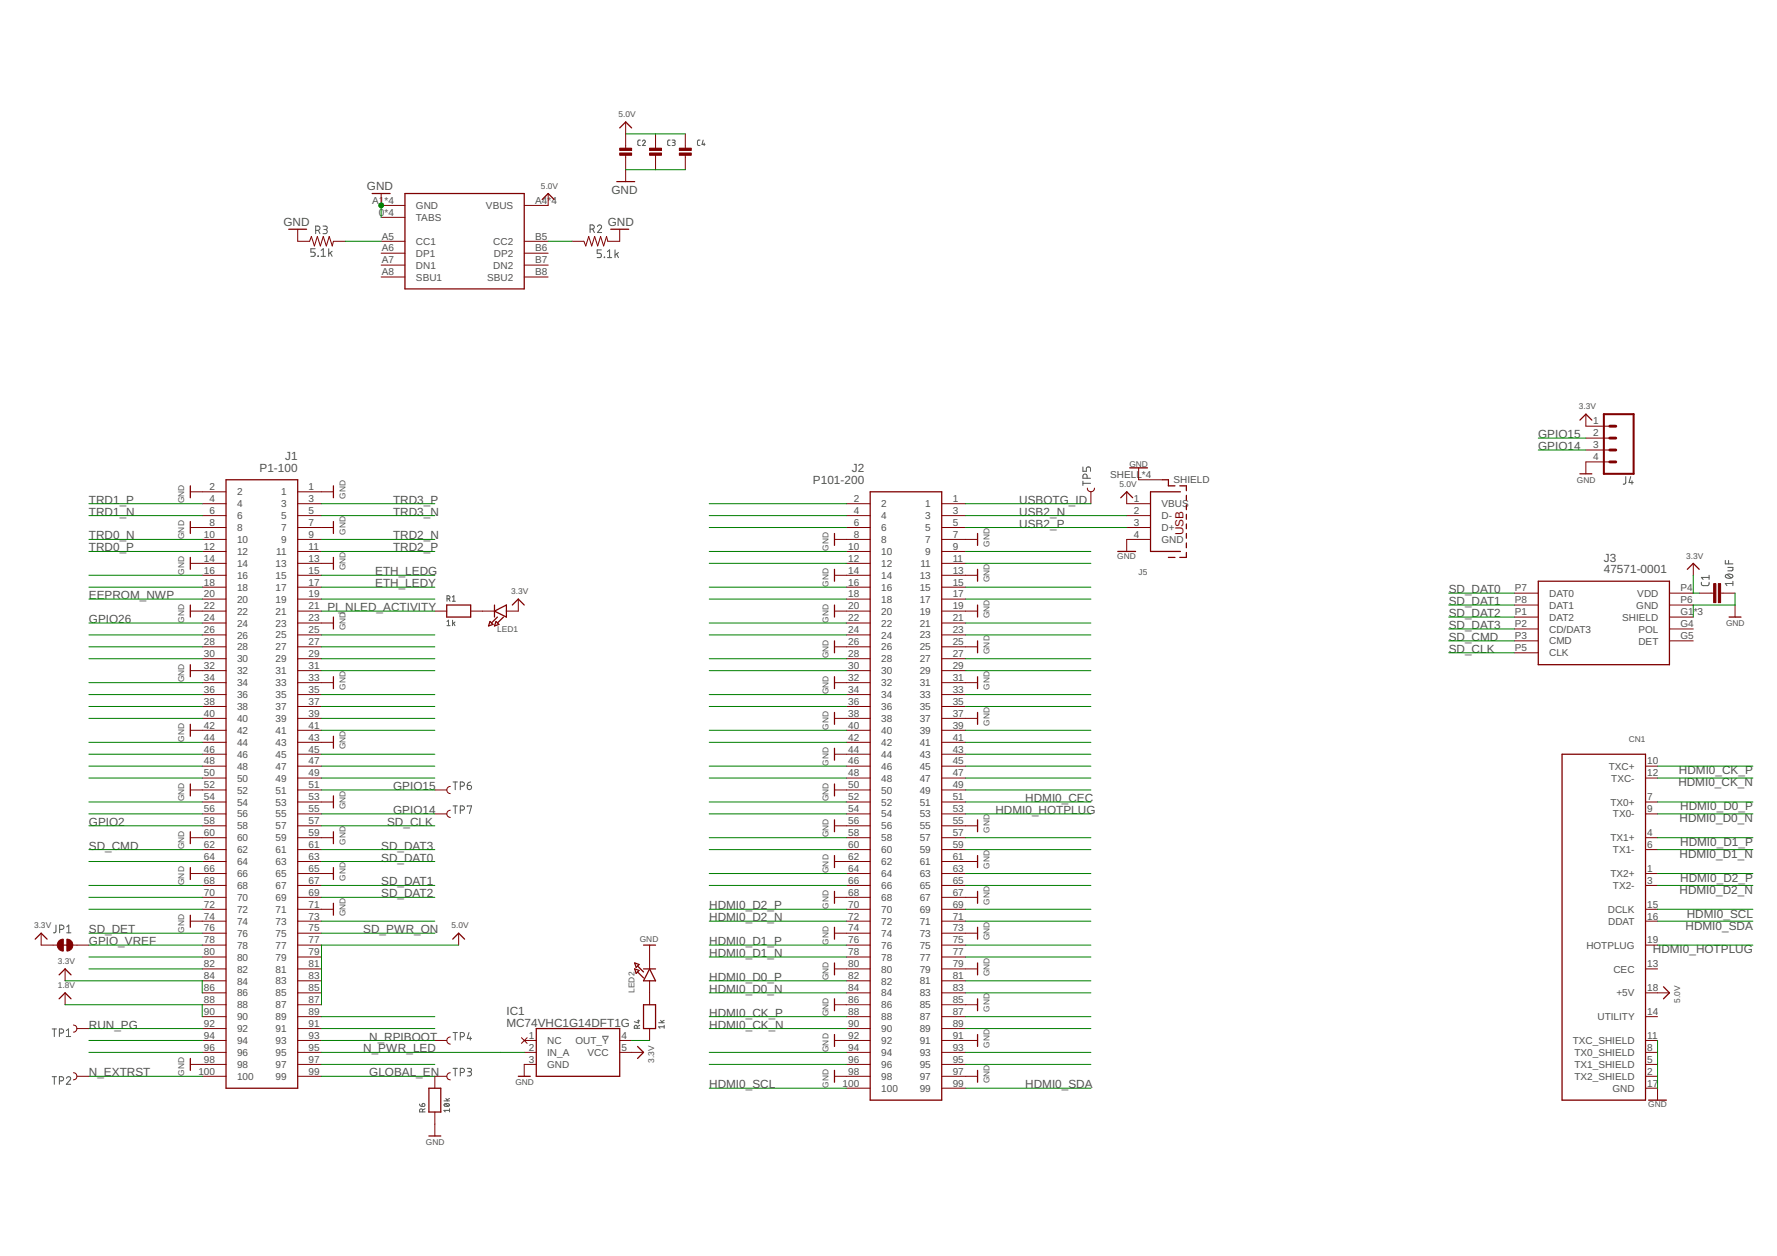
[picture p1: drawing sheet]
<svg xmlns="http://www.w3.org/2000/svg" width="297mm" height="210mm" viewBox="0 0 297 210" stroke-linecap="round" stroke-linejoin="round" font-family="sans-serif">
<g fill="none" stroke="#505050" stroke-width=".17">
<path d="M52.8 38.5h.3a.36 .36 0 0 0 .4-.4 .36 .36 0 0 0-.4-.3h-.3v1.3M53.2 38.5l.3 .6M54 37.8h.5l.2 .2-.2 .3-.4 .1M54.4 38.4a.35 .35 0 0 1 .3 .3 .35 .35 0 0 1-.3 .4h-.4M98.6 38.3h.4a.35 .35 0 0 0 .4-.4 .35 .35 0 0 0-.4-.3h-.4v1.3M99.1 38.3l.3 .6M99.9 37.9a.34 .34 0 0 1 .4-.3 .34 .34 0 0 1 .2 .5l-.6 .8h.7M107 23.4h-.3l-.1 .2 .1 .6 .3 .1M107.4 23.6a.25 .25 0 0 1 .3-.2 .25 .25 0 0 1 .1 .4l-.4 .5h.5M112 23.4h-.3l-.1 .2v.6l.4 .1M112.4 23.4l.4 .1v.3h-.3M112.6 23.8l.2 .1v.3l-.4 .1"/>
<path d="M117 23.4h-.3l-.1 .2v.6l.4 .1M117.5 23.4l-.2 .7h.6M117.7 23.9v.4M52.7 41.6h-.7v.5h.4a.35 .35 0 0 1 .3 .4 .35 .35 0 0 1-.3 .3h-.4M53.1 42.8h.1zM53.7 42.8h.7M53.7 41.8l.3-.2v1.2M54.9 41.6v1.2M55.2 42.2l.3 .6M55.5 42l-.6 .4M100.5 41.8h-.7v.5h.4a.37 .37 0 0 1 .3 .4 .37 .37 0 0 1-.3 .4h-.4M101 43l.1 .1z"/>
<path d="M101.5 43.1h.8M101.5 42.1l.4-.3v1.3M102.8 41.8v1.3M103.1 42.4l.3 .7M103.4 42.2l-.6 .4M181 78v.8h.6v-.5a.35 .35 0 0 1 .3-.3 .35 .35 0 0 1 .4 .3v.5M181.7 79.9v-.3a.35 .35 0 0 0-.3-.4 .35 .35 0 0 0-.4 .4v.3h1.3M271.8 79.7l-.1 1.1-.4 .1M272.6 79.7l-.3 .9h.7M75.6 99.8l.3-.2v.9M181 80.8h1.3M181 80.4v.7"/>
<path d="M272.8 80.3v.6M284.4 97.3v.4l.3 .2h.8l.1-.2 .1-.4M285.7 96.1v.7M285.7 96.5h-1.3l.3 .3M288.4 93.7v.5h1.3M288.5 96.1a.81 .81 0 0 1 1.2 .2 .74 .74 0 0 1-1.3 0zM288.7 96l.7 .6M288.8 94.8h.9l-.1 .6h-.8M288.9 93.7v.5M289.7 97.5h-1.3l.3 .4M289.7 97.2v.7M74.7 100.1h.4l.1-.2v-.2l-.5-.1v.9"/>
<path d="M74.7 103.9l.3-.2v.9M74.7 104.6h.5M75 100.1l.2 .4M75.6 100.5h.5M75.6 103.7v.9M75.8 104.1l.3 .5M76.1 103.9l-.5 .4M75.7 130.7h.8M75.7 134.7h.8M76.1 130.7v1.3M76.1 134.7v1.3M76.9 131.4h.4a.36 .36 0 0 0 .3-.4 .36 .36 0 0 0-.3-.3h-.4v1.3"/>
<path d="M76.9 135.4h.4a.35 .35 0 0 0 .3-.4 .35 .35 0 0 0-.3-.3h-.4v1.3M78.1 131.3h.4a.35 .35 0 0 1 .3 .3 .35 .35 0 0 1-.4 .4 .35 .35 0 0 1-.3-.4zM78.1 134.8v-.1h.7l-.3 1.3M78.7 130.7l-.5 .2-.1 .4M9.4 154.6l-.1 1.1-.4 .2M10 155.3h.3a.36 .36 0 0 0 .4-.3 .36 .36 0 0 0-.4-.4h-.3v1.3M11.2 155.9h.7M11.2 154.9l.3-.3v1.3M8.7 172h.7M8.7 179.9h.7M9.1 172v1.2M9.1 179.9v1.3"/>
<path d="M9.9 172.7h.4a.35 .35 0 0 0 .3-.4 .35 .35 0 0 0-.3-.3h-.4v1.2M11.1 172.2l.4-.2v1.2M11.1 173.2h.7M75.7 178.5h.8M75.7 172.6h.8M76.1 172.6v1.2M76.1 178.5v1.3M76.9 179.2h.4a.35 .35 0 0 0 .3-.3 .35 .35 0 0 0-.3-.4h-.4v1.3M76.9 173.3h.4a.36 .36 0 0 0 .3-.4 .36 .36 0 0 0-.3-.3h-.4v1.2M78.1 178.5l.6 .1 .1 .2v.2l-.5 .1M78.4 172.6l-.3 .9h.7M78.5 179.1a.35 .35 0 0 1 .3 .4 .35 .35 0 0 1-.3 .3h-.4"/>
<path d="M78.6 173.3v.5M100.6 173.2h1.1M106.5 171.9l-.1-.5-.2-.1-.2 .2v.4h.9M106.5 170.6h.4M106.7 170.5v.5l-.7-.2M106.9 171.3l-.4 .3M110.1 170.9h.9M110.4 170.5l.3 .4M111 171.6h-.9l.2 .3M111 171.3v.6M111 170.5l-.4 .3M9.9 180.6h.4a.35 .35 0 0 0 .3-.3 .35 .35 0 0 0-.3-.4h-.4v1.3"/>
<path d="M11.1 180.2a.35 .35 0 0 1 .5-.3 .35 .35 0 0 1 .1 .6l-.6 .7h.7M70.1 184.5a.4 .4 0 0 0 .4 .4M70.6 184.5a.26 .26 0 0 1 .4 0 .26 .26 0 0 1-.2 .4h-.3zM70.6 185.8l-.1-.4h-.3l-.1 .4h1M71.1 185.3l-.5 .2M74.2 184h.9M74.3 184.6a.48 .48 0 0 1 .4-.2 .48 .48 0 0 1 .4 .4 .48 .48 0 0 1-.5 .1 .48 .48 0 0 1-.3-.3zM74.4 184.5l.5 .4M74.5 183.6l.3 .4M75.1 185.6h-.9l.2 .2M75.1 185.3v.5M75.1 183.6l-.4 .2"/>
</g>
<g fill="none" stroke="#800000" stroke-width=".21">
<path d="M48.3 38.3h2.9M62.2 32.3h3M67.7 32.3h19.9v16h-19.9zM90.6 33.3l1-1 1 1M102.1 38.3h3M103.1 30.4h3M103.6 21.4l1-1 1 1M188.8 78.2h3M264.1 70.2l1-1 1 1M264.1 79.2h2M31.8 81.2v2M31.8 87.2v2"/>
<path d="M31.8 93.2v1.9M37.8 80.2h12v101.7h-12zM55.7 81.2v2M55.7 87.2v2M55.7 93.2v1.9M139.5 89.2v1.9M139.5 95.1v2M145.5 82.2h11.9v101.7h-11.9zM163.4 89.2v1.9M163.4 95.1v2M186.8 92.2h3M187.3 83.2l1-1 1 1"/>
<path d="M194.3 80.2h1v1h1.1M195.3 93.2h1.1M197.2 81.2h1.1v.8M197.3 82.2h-5v10h5M198.3 82.8v.8M198.3 84.4v.8M198.3 86v.8M198.3 87.6v.8M198.3 89.2v.8M198.3 90.7v.8M198.3 92.3v.9h-1.1M257.1 97.1h22v14h-22z"/>
<path d="M282 95.1l1-1 1 1M31.8 101.1v2M31.8 111.1v2M55.7 103.1v2M55.7 113.1v2M74.7 101.1h4v2h-4zM81.9 103.9l.5 .5-.7 .2zM82.7 102.1l1.9-1v2zM82.7 101.1v2M82.9 103.9l.5 .5-.7 .2zM83.1 103.1l-1 1M84.2 103.1l-1.1 1"/>
<path d="M85.6 101.1l1-1 1 1M139.5 101.1v2M139.5 107.1v2M139.5 113.1v2M139.5 119.1v2M163.4 101.1v2M163.4 107.1v2M163.4 113.1v2M163.4 119.1v2M289 103.1h2M31.8 121.1v1.9M31.8 131v2"/>
<path d="M31.8 139v2M55.7 123v2.1M55.7 133v2M55.7 139v2M139.5 125.1v1.9M139.5 131v2M139.5 137v2M163.4 137v2M261.1 126h14v57.9h-14zM5.9 157l1-1 1 1M10.3 157.9h1.4M31.8 145v2"/>
<path d="M31.8 153v2M55.7 145v2M55.7 151v2M75.7 157l1-1 1 1M107.6 157.9h2M139.5 143v2M139.5 149v2M139.5 155v2M163.4 143v2M163.4 149v2M163.4 155v2M9.9 162.9l1-1 1 1"/>
<path d="M9.9 166.9l1-1 1 1M31.8 176.9v2M86.6 179.9h2M89.6 171.9h14v8h-14zM106.1 161.9l.7 .3-.5 .5zM106.1 160.9l.7 .3-.5 .5zM106.6 161.4l1 1M106.6 162.4l1 1M106.6 174.9l1 1-1 1M107.6 167.9h2v4h-2zM107.6 161.9h2M108.6 161.9l1 2h-2z"/>
<path d="M139.5 160.9v2M139.5 166.9v2M139.5 172.9v2M139.5 178.9v2M163.4 160.9v2M163.4 166.9v2M163.4 172.9v2M163.4 178.9v2M278.1 164.9l1 1-1 1M71.7 181.9h2v3.9h-2zM71.7 189.8h2M275.6 183.9h3"/>
</g>
<g fill="none" stroke="#800000" stroke-width=".17">
<path d="M49.8 38.3v2h2l.2-.8 .6 1.6 .4-1.6 .6 1.6 .4-1.6 .5 1.6 .5-1.6 .5 1.6 .2-.8h2M63.7 32.3v2h4M63.7 36.3h4M91.6 32.3v2h-4M103.6 38.3v2h-2l-.2-.8-.5 1.6-.5-1.6-.5 1.6-.5-1.6-.5 1.6-.5-1.6-.5 1.6-.3-.8h-2M104.6 20.4v4.6M104.6 25.8v4.6M109.6 22.4v2.6M109.6 25.8v2.6M114.6 22.4v2.6M114.6 25.8v2.6M63.7 40.3h4"/>
<path d="M63.7 42.3h4M63.7 44.3h4M63.7 46.3h4M87.6 40.3h4M87.6 42.3h4M87.6 44.3h4M87.6 46.3h4M190.3 78.2v2h4M265.1 69.2v2h4M265.1 73.2h4M265.1 75.2h4M269.1 77.2h-4v2"/>
<path d="M31.8 82.2h6M31.8 88.2h6M31.8 94.1h6M33.8 84.2h4M33.8 86.2h4M33.8 90.1h4M33.8 92.2h4M33.8 96.1h4M33.8 98.1h4M49.8 82.2h5.9M49.8 84.2h3.9M49.8 86.2h3.9"/>
<path d="M49.8 88.2h5.9M49.8 90.1h3.9M49.8 92.2h3.9M49.8 94.1h5.9M49.8 96.1h3.9M49.8 98.1h3.9M139.5 90.1h6M139.5 96.1h6M141.5 84.2h4M141.5 86.2h4M141.5 88.2h4M141.5 92.2h4"/>
<path d="M141.5 94.1h4M141.5 98.1h4M157.4 84.2h4M157.4 86.2h4M157.4 88.2h4M157.4 90.1h6M157.4 92.2h4M157.4 94.1h4M157.4 96.1h6M157.4 98.1h4M181.8 81.6a.59 .59 0 0 0 .6 .6 .59 .59 0 0 0 .5-.6M182.4 82.2v2"/>
<path d="M188.3 82.2v2h4M188.3 86.2h4M188.3 88.2h4M192.3 90.1h-4v2.1M253.1 99.1h4M279.1 99.1h3.9M283 94.1v2M284 99.1h2.4M287.6 99.1h2.4M31.8 102.1h6M31.8 112.1h6M33.8 100.1h4"/>
<path d="M33.8 104.1h4M33.8 106.1h4M33.8 108.1h4M33.8 110.1h4M33.8 114.1h4M33.8 116.1h4M33.8 118.1h4M49.8 100.1h3.9M49.8 102.1h3.9M49.8 104.1h5.9M49.8 106.1h3.9M49.8 108.1h3.9"/>
<path d="M49.8 110.1h3.9M49.8 112.1h3.9M49.8 114.1h5.9M49.8 116.1h3.9M49.8 118.1h3.9M72.7 102.1h2M78.7 102.1h4M86.6 100.1v2h-2M139.5 102.1h6M139.5 108.1h6M139.5 114.1h6M141.5 100.1h4"/>
<path d="M141.5 104.1h4M141.5 106.1h4M141.5 110.1h4M141.5 112.1h4M141.5 116.1h4M141.5 118.1h4M157.4 100.1h4M157.4 102.1h6M157.4 104.1h4M157.4 106.1h4M157.4 108.1h6M157.4 110.1h4"/>
<path d="M157.4 112.1h4M157.4 114.1h6M157.4 116.1h4M157.4 118.1h4M253.1 101.1h4M253.1 103.1h4M253.1 105.1h4M253.1 107.1h4M253.1 109.1h4M279.1 101.1h3.9M279.1 103.1h3.9M279.1 105.1h3.9"/>
<path d="M279.1 107.1h3.9M290 101.1v2M31.8 122h6M31.8 132h6M31.8 140h6M33.8 120.1h4M33.8 124.1h4M33.8 126h4M33.8 128h4M33.8 130h4M33.8 134h4M33.8 136h4"/>
<path d="M33.8 138h4M49.8 120.1h3.9M49.8 122h3.9M49.8 124.1h5.9M49.8 126h3.9M49.8 128h3.9M49.8 130h3.9M49.8 132h3.9M49.8 134h5.9M49.8 136h3.9M49.8 138h3.9M49.8 140h5.9"/>
<path d="M72.7 132h2M72.7 136h2M75.3 131.4a.6 .6 0 0 0-.6 .6 .6 .6 0 0 0 .6 .6M75.3 135.4a.6 .6 0 0 0-.6 .6 .6 .6 0 0 0 .6 .6M139.5 120.1h6M139.5 126h6M139.5 132h6M139.5 138h6M141.5 122h4M141.5 124.1h4M141.5 128h4M141.5 130h4"/>
<path d="M141.5 134h4M141.5 136h4M141.5 140h4M157.4 120.1h6M157.4 122h4M157.4 124.1h4M157.4 126h4M157.4 128h4M157.4 130h4M157.4 132h4M157.4 134h4M157.4 136h4"/>
<path d="M157.4 138h6M157.4 140h4M275.1 128h2M275.1 130h2M275.1 134h2M275.1 136h2M275.1 140h2M6.9 156v1.9h2.7M12.2 157.9h2.7M31.8 146h6M31.8 153.9h6M33.8 142h4"/>
<path d="M33.8 144h4M33.8 148h4M33.8 150h4M33.8 152h4M33.8 156h4M33.8 157.9h4M33.8 159.9h4M49.8 142h3.9M49.8 144h3.9M49.8 146h5.9M49.8 148h3.9M49.8 150h3.9"/>
<path d="M49.8 152h5.9M49.8 153.9h3.9M49.8 156h3.9M49.8 157.9h3.9M49.8 159.9h3.9M76.7 156v1.9M108.6 157.9v4M139.5 144h6M139.5 150h6M139.5 156h6M141.5 142h4M141.5 146h4"/>
<path d="M141.5 148h4M141.5 152h4M141.5 153.9h4M141.5 157.9h4M141.5 159.9h4M157.4 142h4M157.4 144h6M157.4 146h4M157.4 148h4M157.4 150h6M157.4 152h4M157.4 153.9h4"/>
<path d="M157.4 156h6M157.4 157.9h4M157.4 159.9h4M275.1 142h2M275.1 146h2M275.1 148h2M275.1 152h2M275.1 153.9h2M275.1 157.9h2M10.9 161.9v2M10.9 165.9v2M12.3 171.3a.59 .59 0 0 1 .6 .6 .59 .59 0 0 1-.6 .6"/>
<path d="M12.3 179.3a.59 .59 0 0 1 .6 .6 .59 .59 0 0 1-.6 .6M12.9 171.9h2M12.9 179.9h2M31.8 177.9h6M33.8 161.9h4M33.8 163.9h4M33.8 165.9h4M33.8 167.9h4M33.8 169.9h4M33.8 171.9h4M33.8 173.9h4M33.8 175.9h4"/>
<path d="M33.8 179.9h4M49.8 161.9h3.9M49.8 163.9h3.9M49.8 165.9h3.9M49.8 167.9h3.9M49.8 169.9h3.9M49.8 171.9h3.9M49.8 173.9h3.9M49.8 175.9h3.9M49.8 177.9h3.9M49.8 179.9h3.9M72.7 173.9h2"/>
<path d="M74.7 179.9h-2v2M75.3 179.3a.59 .59 0 0 0-.6 .6 .59 .59 0 0 0 .6 .6M75.3 173.3a.6 .6 0 0 0-.6 .6 .6 .6 0 0 0 .6 .6M87.2 173.4l.9 1M87.6 173.9h2M87.6 175.9h2M88.1 173.4l-.9 1M89.6 177.9h-2v2M103.6 173.9h2M103.6 175.9h4M108.6 163.9v4M108.6 171.9v2"/>
<path d="M139.5 161.9h6M139.5 167.9h6M139.5 173.9h6M139.5 179.9h6M141.5 163.9h4M141.5 165.9h4M141.5 169.9h4M141.5 171.9h4M141.5 175.9h4M141.5 177.9h4M157.4 161.9h6M157.4 163.9h4"/>
<path d="M157.4 165.9h4M157.4 167.9h6M157.4 169.9h4M157.4 171.9h4M157.4 173.9h6M157.4 175.9h4M157.4 177.9h4M157.4 179.9h6M275.1 161.9h2M275.1 165.9h4M275.1 169.9h2M275.1 173.9h2"/>
<path d="M275.1 175.9h2M275.1 177.9h2M275.1 179.9h2M72.7 185.8v4M141.5 181.9h4M157.4 181.9h4M275.1 181.9h2v2"/>
</g>
<g fill="#800000" stroke="#800000" stroke-width=".17">
<path d="M11.2 157h.1a.96 .96 0 0 1 .9 .9h-1z" fill-rule="evenodd"/>
<path d="M11.2 157.9h1v.2a1.01 1.01 0 0 1-1 .8z" fill-rule="evenodd"/>
<path d="M9.9 157.2l.7-.2v1.9a1 1 0 0 1-1-.6 1 1 0 0 1 .3-1.1z" fill-rule="evenodd"/>
</g>
<g fill="#800000" stroke="#800000" stroke-width=".17">
<path d="M287.2 97.5h.4v3.2h-.4z"/>
<path d="M286.4 97.5h.4v3.2h-.4z"/>
<path d="M103.6 25.6h2v.4h-2z"/>
<path d="M103.6 24.8h2v.3h-2z"/>
<path d="M108.6 25.6h2v.4h-2z"/>
<path d="M108.6 24.8h2v.3h-2z"/>
<path d="M113.6 25.6h1.9v.4h-1.9z"/>
<path d="M113.6 24.8h1.9v.3h-1.9z"/>
</g>
<path d="M268.1 69.2h5v10h-5z" fill="none" stroke="#800000" stroke-width=".34"/>
<path d="M269.1 75.2h1M269.1 73.2h1M269.1 71.2h1M269.1 77.2h1" fill="none" stroke="#800000" stroke-width=".49"/>
<g fill="none" stroke="#008000" stroke-width=".17">
<path d="M63.7 34.3v2M104.6 28.4h10M104.6 22.4h10M57.7 40.3h6M91.6 40.3h4M257.1 73.2h8M257.1 75.2h8M14.9 84.2h18.9M14.9 86.2h18.9M14.9 90.1h18.9M14.9 92.2h18.9M14.9 96.1h18.9"/>
<path d="M14.9 98.1h18.9M53.7 84.2h19M53.7 86.2h19M53.7 90.1h19M53.7 92.2h19M53.7 96.1h19M53.7 98.1h19M118.6 84.2h22.9M118.6 86.2h22.9M118.6 92.2h22.9M118.6 98.1h22.9M118.6 88.2h22.9"/>
<path d="M118.6 94.1h22.9M161.4 84.2h21M161.4 86.2h26.9M161.4 92.2h21M161.4 98.1h21M161.4 88.2h26.9M161.4 94.1h21M242.2 99.1h10.9M283 96.1v3h1M290 99.1v2h-7v2M14.9 100.1h18.9M14.9 104.1h18.9"/>
<path d="M14.9 106.1h18.9M14.9 108.1h18.9M14.9 110.1h18.9M14.9 114.1h18.9M14.9 116.1h18.9M14.9 118.1h18.9M53.7 100.1h19M53.7 102.1h19M53.7 106.1h19M53.7 108.1h19M53.7 110.1h19M53.7 112.1h19"/>
<path d="M53.7 116.1h19M53.7 118.1h19M118.6 100.1h22.9M118.6 104.1h22.9M118.6 106.1h22.9M118.6 110.1h22.9M118.6 112.1h22.9M118.6 116.1h22.9M118.6 118.1h22.9M161.4 100.1h21M161.4 104.1h21M161.4 106.1h21"/>
<path d="M161.4 110.1h21M161.4 112.1h21M161.4 116.1h21M161.4 118.1h21M242.2 109.1h10.9M242.2 105.1h10.9M242.2 107.1h10.9M242.2 101.1h10.9M242.2 103.1h10.9M14.9 120.1h18.9M14.9 124.1h18.9M14.9 126h18.9"/>
<path d="M14.9 128h18.9M14.9 130h18.9M14.9 134h18.9M14.9 136h18.9M14.9 138h18.9M53.7 120.1h19M53.7 122h19M53.7 126h19M53.7 128h19M53.7 130h19M53.7 132h19M53.7 136h19"/>
<path d="M53.7 138h19M118.6 122h22.9M118.6 124.1h22.9M118.6 128h22.9M118.6 130h22.9M118.6 134h22.9M118.6 136h22.9M118.6 140h22.9M161.4 122h21M161.4 124.1h21M161.4 126h21M161.4 128h21"/>
<path d="M161.4 130h21M161.4 132h21M161.4 134h21M161.4 136h21M161.4 140h21M277.1 128h15.9M277.1 130h15.9M277.1 134h15.9M277.1 136h15.9M277.1 140h15.9M14.9 142h18.9M14.9 144h18.9"/>
<path d="M14.9 148h18.9M14.9 150h18.9M14.9 152h18.9M14.9 156h18.9M14.9 157.9h18.9M14.9 159.9h18.9M53.7 142h19M53.7 144h19M53.7 148h19M53.7 150h19M53.7 153.9h19M53.7 156h19"/>
<path d="M76.7 157.9h-23v10M118.6 142h22.9M118.6 148h22.9M118.6 152h22.9M118.6 153.9h22.9M118.6 157.9h22.9M118.6 159.9h22.9M118.6 146h22.9M161.4 142h21M161.4 148h21M161.4 152h21M161.4 153.9h21"/>
<path d="M161.4 157.9h21M161.4 159.9h21M161.4 146h21M277.1 142h15.9M277.1 148h15.9M277.1 152h15.9M277.1 153.9h15.9M277.1 157.9h15.9M277.1 146h15.9M10.9 167.9h22.9v2M10.9 163.9h22.9v2M14.9 161.9h18.9"/>
<path d="M14.9 171.9h18.9M14.9 173.9h18.9M14.9 175.9h18.9M14.9 179.9h18.9M53.7 169.9h19M53.7 171.9h19M53.7 173.9h19M53.7 175.9h33.9M53.7 177.9h19M53.7 179.9h19M105.6 173.9h3M118.6 169.9h22.9"/>
<path d="M118.6 171.9h22.9M118.6 175.9h22.9M118.6 177.9h22.9M118.6 163.9h22.9M118.6 165.9h22.9M161.4 169.9h21M161.4 171.9h21M161.4 175.9h21M161.4 177.9h21M161.4 163.9h21M161.4 165.9h21M277.1 173.9v8"/>
<path d="M118.6 181.9h22.9M161.4 181.9h21"/>
</g>
<circle cx="63.7" cy="34.3" r=".4" fill="#008000" stroke="#008000" stroke-width=".17"/>
<g font-size="2" fill="#505050">
<text x="61.3" y="31.7">GND</text>
<text x="102.2" y="32.3">GND</text>
<text x="47.4" y="37.7">GND</text>
<text x="101.6" y="37.7">GND</text>
<text x="47.7" y="76.9">J1</text>
<text x="257.1" y="73.2">GPIO15</text>
<text x="257.1" y="75.2">GPIO14</text>
<text x="43.4" y="78.9">P1-100</text>
<text x="135.9" y="80.9">P101-200</text>
<text x="142.4" y="78.9">J2</text>
<text x="14.9" y="84.2">TRD1_P</text>
<text x="14.9" y="86.2">TRD1_N</text>
<text x="65.7" y="84.2">TRD3_P</text>
<text x="65.7" y="86.2">TRD3_N</text>
<text x="170.4" y="84.2">USBOTG_ID</text>
<text x="170.4" y="86.2">USB2_N</text>
<text x="170.4" y="88.2">USB2_P</text>
<text x="14.9" y="90.2">TRD0_N</text>
<text x="14.9" y="92.2">TRD0_P</text>
<text x="65.7" y="90.2">TRD2_N</text>
<text x="65.7" y="92.2">TRD2_P</text>
<text x="268.1" y="95.8">47571-0001</text>
<text x="268.1" y="93.8">J3</text>
<text x="14.9" y="100.1">EEPROM_NWP</text>
<text x="62.7" y="96.1">ETH_LEDG</text>
<text x="62.7" y="98.1">ETH_LEDY</text>
<text x="242.2" y="99.1">SD_DAT0</text>
<text x="242.2" y="101.1">SD_DAT1</text>
<text x="14.9" y="104.1">GPIO26</text>
<text x="54.7" y="102.1">PI_NLED_ACTIVITY</text>
<text x="242.2" y="105.1">SD_DAT3</text>
<text x="242.2" y="107.1">SD_CMD</text>
<text x="242.2" y="103.1">SD_DAT2</text>
<text x="242.2" y="109.1">SD_CLK</text>
<text x="280.5" y="131.4">HDMI0_CK_N</text>
<text x="280.7" y="129.4">HDMI0_CK_P</text>
<text x="65.7" y="132">GPIO15</text>
<text x="65.7" y="136">GPIO14</text>
<text x="166.4" y="136">HDMI0_HOTPLUG</text>
<text x="171.4" y="134">HDMI0_CEC</text>
<text x="280.8" y="137.4">HDMI0_D0_N</text>
<text x="280.9" y="135.4">HDMI0_D0_P</text>
<text x="14.9" y="138">GPIO2</text>
<text x="14.9" y="142">SD_CMD</text>
<text x="63.7" y="142">SD_DAT3</text>
<text x="63.7" y="144">SD_DAT0</text>
<text x="64.7" y="138">SD_CLK</text>
<text x="280.8" y="143.4">HDMI0_D1_N</text>
<text x="280.9" y="141.4">HDMI0_D1_P</text>
<text x="63.7" y="148">SD_DAT1</text>
<text x="63.7" y="150">SD_DAT2</text>
<text x="280.8" y="149.4">HDMI0_D2_N</text>
<text x="280.9" y="147.4">HDMI0_D2_P</text>
<text x="14.9" y="155.9">SD_DET</text>
<text x="60.7" y="155.9">SD_PWR_ON</text>
<text x="118.5" y="152">HDMI0_D2_P</text>
<text x="118.5" y="154">HDMI0_D2_N</text>
<text x="281.8" y="155.4">HDMI0_SDA</text>
<text x="282" y="153.4">HDMI0_SCL</text>
<text x="14.9" y="157.9">GPIO_VREF</text>
<text x="118.5" y="157.9">HDMI0_D1_P</text>
<text x="118.5" y="159.9">HDMI0_D1_N</text>
<text x="276.3" y="159.3">HDMI0_HOTPLUG</text>
<text x="118.5" y="163.9">HDMI0_D0_P</text>
<text x="118.5" y="165.9">HDMI0_D0_N</text>
<text x="14.9" y="171.9">RUN_PG</text>
<text x="61.7" y="173.9">N_RPIBOOT</text>
<text x="84.6" y="171.6">MC74VHC1G14DFT1G</text>
<text x="84.6" y="169.6">IC1</text>
<text x="118.5" y="169.9">HDMI0_CK_P</text>
<text x="118.5" y="171.9">HDMI0_CK_N</text>
<text x="14.9" y="179.9">N_EXTRST</text>
<text x="60.7" y="175.9">N_PWR_LED</text>
<text x="61.7" y="179.9">GLOBAL_EN</text>
<text x="118.5" y="181.9">HDMI0_SCL</text>
<text x="171.4" y="181.9">HDMI0_SDA</text>
</g>
<text font-size="2" fill="#800000" x="197.8" y="89.5" transform="rotate(-90 197.8 89.5)">USB</text>
<g font-size="1.7" fill="#505050">
<text x="62.2" y="34.1">A1*4</text>
<text x="69.5" y="34.9">GND</text>
<text x="81.2" y="34.9">VBUS</text>
<text x="89.5" y="34.1">A4*4</text>
<text x="63.3" y="36">0*4</text>
<text x="63.8" y="40">A5</text>
<text x="69.5" y="40.9">CC1</text>
<text x="69.5" y="36.9">TABS</text>
<text x="82.5" y="40.9">CC2</text>
<text x="89.5" y="40">B5</text>
<text x="63.8" y="42">A6</text>
<text x="63.8" y="44">A7</text>
<text x="63.8" y="46">A8</text>
<text x="69.5" y="42.9">DP1</text>
<text x="69.5" y="44.9">DN1</text>
<text x="69.5" y="46.9">SBU1</text>
<text x="81.4" y="46.9">SBU2</text>
<text x="82.5" y="44.9">DN2</text>
<text x="82.5" y="42.9">DP2</text>
<text x="89.5" y="46">B8</text>
<text x="89.5" y="44">B7</text>
<text x="89.5" y="42">B6</text>
<text x="266.3" y="70.9">1</text>
<text x="266.3" y="72.9">2</text>
<text x="266.3" y="74.9">3</text>
<text x="266.3" y="76.9">4</text>
<text x="35" y="81.9">2</text>
<text x="35" y="83.9">4</text>
<text x="39.6" y="82.8">2</text>
<text x="47" y="82.8">1</text>
<text x="51.6" y="81.9">1</text>
<text x="51.6" y="83.9">3</text>
<text x="142.7" y="83.9">2</text>
<text x="159.3" y="83.9">1</text>
<text x="185.6" y="79.9">SHELL*4</text>
<text x="189.6" y="83.9">1</text>
<text x="196.1" y="80.8">SHIELD</text>
<text x="34.1" y="89.9">10</text>
<text x="35" y="85.9">6</text>
<text x="35" y="87.9">8</text>
<text x="39.6" y="84.8">4</text>
<text x="39.6" y="86.8">6</text>
<text x="39.6" y="88.8">8</text>
<text x="47" y="84.8">3</text>
<text x="47" y="86.8">5</text>
<text x="47" y="88.8">7</text>
<text x="51.6" y="85.9">5</text>
<text x="51.6" y="87.9">7</text>
<text x="51.6" y="89.9">9</text>
<text x="142.7" y="85.9">4</text>
<text x="142.7" y="87.9">6</text>
<text x="142.7" y="89.9">8</text>
<text x="147.3" y="84.8">2</text>
<text x="147.3" y="86.8">4</text>
<text x="147.3" y="88.8">6</text>
<text x="154.7" y="84.8">1</text>
<text x="154.7" y="86.8">3</text>
<text x="154.7" y="88.8">5</text>
<text x="159.3" y="85.9">3</text>
<text x="159.3" y="87.9">5</text>
<text x="159.3" y="89.9">7</text>
<text x="189.6" y="89.9">4</text>
<text x="189.6" y="87.9">3</text>
<text x="189.6" y="85.9">2</text>
<text x="194.2" y="88.8">D+</text>
<text x="194.2" y="86.8">D-</text>
<text x="194.2" y="84.8">VBUS</text>
<text x="34.1" y="91.9">12</text>
<text x="34.1" y="93.9">14</text>
<text x="34.1" y="95.9">16</text>
<text x="39.6" y="90.8">10</text>
<text x="39.6" y="92.8">12</text>
<text x="39.6" y="94.8">14</text>
<text x="46.1" y="94.7">13</text>
<text x="46.2" y="92.7">11</text>
<text x="47" y="90.8">9</text>
<text x="51.6" y="91.9">11</text>
<text x="51.6" y="93.9">13</text>
<text x="51.6" y="95.9">15</text>
<text x="141.8" y="91.9">10</text>
<text x="141.8" y="93.9">12</text>
<text x="141.8" y="95.9">14</text>
<text x="147.3" y="90.8">8</text>
<text x="147.3" y="92.8">10</text>
<text x="147.3" y="94.8">12</text>
<text x="153.9" y="94.7">11</text>
<text x="154.7" y="90.8">7</text>
<text x="154.7" y="92.7">9</text>
<text x="159.3" y="91.9">9</text>
<text x="159.3" y="93.9">11</text>
<text x="159.3" y="95.9">13</text>
<text x="194.2" y="90.8">GND</text>
<text x="34.1" y="97.9">18</text>
<text x="34.1" y="99.8">20</text>
<text x="34.1" y="101.8">22</text>
<text x="39.6" y="96.7">16</text>
<text x="39.6" y="98.7">18</text>
<text x="39.6" y="100.7">20</text>
<text x="46.1" y="96.7">15</text>
<text x="46.1" y="98.7">17</text>
<text x="46.1" y="100.7">19</text>
<text x="51.6" y="97.9">17</text>
<text x="51.6" y="99.8">19</text>
<text x="51.6" y="101.8">21</text>
<text x="141.8" y="97.9">16</text>
<text x="141.8" y="99.8">18</text>
<text x="141.8" y="101.8">20</text>
<text x="147.3" y="96.7">14</text>
<text x="147.3" y="98.7">16</text>
<text x="147.3" y="100.7">18</text>
<text x="153.7" y="96.7">13</text>
<text x="153.7" y="98.7">15</text>
<text x="153.7" y="100.7">17</text>
<text x="159.3" y="97.9">15</text>
<text x="159.3" y="99.8">17</text>
<text x="159.3" y="101.8">19</text>
<text x="253.2" y="98.8">P7</text>
<text x="253.2" y="100.8">P8</text>
<text x="259" y="99.7">DAT0</text>
<text x="259" y="101.7">DAT1</text>
<text x="273.5" y="101.7">GND</text>
<text x="273.7" y="99.7">VDD</text>
<text x="280.9" y="98.8">P4</text>
<text x="280.9" y="100.8">P6</text>
<text x="34.1" y="103.8">24</text>
<text x="34.1" y="105.8">26</text>
<text x="34.1" y="107.8">28</text>
<text x="39.6" y="102.7">22</text>
<text x="39.6" y="104.7">24</text>
<text x="39.6" y="106.7">26</text>
<text x="46.1" y="102.7">21</text>
<text x="46.1" y="104.7">23</text>
<text x="46.1" y="106.7">25</text>
<text x="51.6" y="103.8">23</text>
<text x="51.6" y="105.8">25</text>
<text x="51.6" y="107.8">27</text>
<text x="141.8" y="103.8">22</text>
<text x="141.8" y="105.8">24</text>
<text x="141.8" y="107.8">26</text>
<text x="147.3" y="102.7">20</text>
<text x="147.3" y="104.7">22</text>
<text x="147.3" y="106.7">24</text>
<text x="153.7" y="102.7">19</text>
<text x="153.7" y="104.7">21</text>
<text x="153.7" y="106.7">23</text>
<text x="159.3" y="103.8">21</text>
<text x="159.3" y="105.8">23</text>
<text x="159.3" y="107.8">25</text>
<text x="253.2" y="102.8">P1</text>
<text x="253.2" y="104.8">P2</text>
<text x="253.2" y="106.8">P3</text>
<text x="259" y="103.7">DAT2</text>
<text x="259" y="105.7">CD/DAT3</text>
<text x="259" y="107.7">CMD</text>
<text x="271.2" y="103.7">SHIELD</text>
<text x="273.9" y="105.7">POL</text>
<text x="273.9" y="107.7">DET</text>
<text x="280.9" y="102.8">G1</text>
<text x="280.9" y="104.8">G4</text>
<text x="280.9" y="106.8">G5</text>
<text x="283.1" y="102.8">*3</text>
<text x="34.1" y="109.8">30</text>
<text x="34.1" y="111.8">32</text>
<text x="34.1" y="113.8">34</text>
<text x="39.6" y="108.7">28</text>
<text x="39.6" y="110.7">30</text>
<text x="39.6" y="112.7">32</text>
<text x="46.1" y="108.7">27</text>
<text x="46.1" y="110.7">29</text>
<text x="46.1" y="112.7">31</text>
<text x="51.6" y="109.8">29</text>
<text x="51.6" y="111.8">31</text>
<text x="51.6" y="113.8">33</text>
<text x="141.8" y="109.8">28</text>
<text x="141.8" y="111.8">30</text>
<text x="141.8" y="113.8">32</text>
<text x="147.3" y="108.7">26</text>
<text x="147.3" y="110.7">28</text>
<text x="147.3" y="112.7">30</text>
<text x="153.7" y="108.7">25</text>
<text x="153.7" y="110.7">27</text>
<text x="153.7" y="112.7">29</text>
<text x="159.3" y="109.8">27</text>
<text x="159.3" y="111.8">29</text>
<text x="159.3" y="113.8">31</text>
<text x="253.2" y="108.8">P5</text>
<text x="259" y="109.7">CLK</text>
<text x="34.1" y="115.8">36</text>
<text x="34.1" y="117.8">38</text>
<text x="34.1" y="119.8">40</text>
<text x="39.6" y="114.7">34</text>
<text x="39.6" y="116.7">36</text>
<text x="39.6" y="118.7">38</text>
<text x="46.1" y="114.7">33</text>
<text x="46.1" y="116.7">35</text>
<text x="46.1" y="118.7">37</text>
<text x="51.6" y="115.8">35</text>
<text x="51.6" y="117.8">37</text>
<text x="51.6" y="119.8">39</text>
<text x="141.8" y="115.8">34</text>
<text x="141.8" y="117.8">36</text>
<text x="141.8" y="119.8">38</text>
<text x="147.3" y="114.7">32</text>
<text x="147.3" y="116.7">34</text>
<text x="147.3" y="118.7">36</text>
<text x="153.7" y="114.7">31</text>
<text x="153.7" y="116.7">33</text>
<text x="153.7" y="118.7">35</text>
<text x="159.3" y="115.8">33</text>
<text x="159.3" y="117.8">35</text>
<text x="159.3" y="119.8">37</text>
<text x="34.1" y="121.8">42</text>
<text x="34.1" y="123.8">44</text>
<text x="34.1" y="125.8">46</text>
<text x="39.6" y="120.7">40</text>
<text x="39.6" y="122.7">42</text>
<text x="39.6" y="124.7">44</text>
<text x="46.1" y="120.7">39</text>
<text x="46.1" y="122.7">41</text>
<text x="46.1" y="124.6">43</text>
<text x="51.6" y="121.8">41</text>
<text x="51.6" y="123.8">43</text>
<text x="51.6" y="125.8">45</text>
<text x="141.8" y="121.8">40</text>
<text x="141.8" y="123.8">42</text>
<text x="141.8" y="125.8">44</text>
<text x="147.3" y="120.7">38</text>
<text x="147.3" y="122.7">40</text>
<text x="147.3" y="124.7">42</text>
<text x="153.7" y="120.7">37</text>
<text x="153.7" y="122.7">39</text>
<text x="153.7" y="124.6">41</text>
<text x="159.3" y="121.8">39</text>
<text x="159.3" y="123.8">41</text>
<text x="159.3" y="125.8">43</text>
<text x="34.1" y="127.8">48</text>
<text x="34.1" y="129.8">50</text>
<text x="34.1" y="131.7">52</text>
<text x="39.6" y="126.7">46</text>
<text x="39.6" y="128.6">48</text>
<text x="39.6" y="130.6">50</text>
<text x="46.1" y="126.6">45</text>
<text x="46.1" y="128.6">47</text>
<text x="46.1" y="130.6">49</text>
<text x="51.6" y="127.8">47</text>
<text x="51.6" y="129.8">49</text>
<text x="51.6" y="131.7">51</text>
<text x="141.8" y="127.8">46</text>
<text x="141.8" y="129.8">48</text>
<text x="141.8" y="131.7">50</text>
<text x="147.3" y="126.7">44</text>
<text x="147.3" y="128.6">46</text>
<text x="147.3" y="130.6">48</text>
<text x="153.7" y="126.6">43</text>
<text x="153.7" y="128.6">45</text>
<text x="153.7" y="130.6">47</text>
<text x="159.3" y="127.8">45</text>
<text x="159.3" y="129.8">47</text>
<text x="159.3" y="131.7">49</text>
<text x="268.9" y="128.6">TXC+</text>
<text x="269.3" y="130.6">TXC-</text>
<text x="275.3" y="127.8">10</text>
<text x="275.3" y="129.8">12</text>
<text x="34.1" y="133.7">54</text>
<text x="34.1" y="135.7">56</text>
<text x="34.1" y="137.7">58</text>
<text x="39.6" y="132.6">52</text>
<text x="39.6" y="134.6">54</text>
<text x="39.6" y="136.6">56</text>
<text x="46.1" y="132.6">51</text>
<text x="46.1" y="134.6">53</text>
<text x="46.1" y="136.6">55</text>
<text x="51.6" y="133.7">53</text>
<text x="51.6" y="135.7">55</text>
<text x="51.6" y="137.7">57</text>
<text x="141.8" y="133.7">52</text>
<text x="141.8" y="135.7">54</text>
<text x="141.8" y="137.7">56</text>
<text x="147.3" y="132.6">50</text>
<text x="147.3" y="134.6">52</text>
<text x="147.3" y="136.6">54</text>
<text x="153.7" y="132.6">49</text>
<text x="153.7" y="134.6">51</text>
<text x="153.7" y="136.6">53</text>
<text x="159.3" y="133.7">51</text>
<text x="159.3" y="135.7">53</text>
<text x="159.3" y="137.7">55</text>
<text x="269.2" y="134.6">TX0+</text>
<text x="269.6" y="136.6">TX0-</text>
<text x="275.3" y="133.7">7</text>
<text x="275.3" y="135.7">9</text>
<text x="34.1" y="139.7">60</text>
<text x="34.1" y="141.7">62</text>
<text x="34.1" y="143.7">64</text>
<text x="39.6" y="138.6">58</text>
<text x="39.6" y="140.6">60</text>
<text x="39.6" y="142.6">62</text>
<text x="46.1" y="138.6">57</text>
<text x="46.1" y="140.6">59</text>
<text x="46.1" y="142.6">61</text>
<text x="51.6" y="139.7">59</text>
<text x="51.6" y="141.7">61</text>
<text x="51.6" y="143.7">63</text>
<text x="141.8" y="139.7">58</text>
<text x="141.8" y="141.7">60</text>
<text x="141.8" y="143.7">62</text>
<text x="147.3" y="138.6">56</text>
<text x="147.3" y="140.6">58</text>
<text x="147.3" y="142.6">60</text>
<text x="153.7" y="138.6">55</text>
<text x="153.7" y="140.6">57</text>
<text x="153.7" y="142.6">59</text>
<text x="159.3" y="139.7">57</text>
<text x="159.3" y="141.7">59</text>
<text x="159.3" y="143.7">61</text>
<text x="269.2" y="140.6">TX1+</text>
<text x="269.6" y="142.6">TX1-</text>
<text x="275.3" y="139.7">4</text>
<text x="275.3" y="141.7">6</text>
<text x="34.1" y="145.7">66</text>
<text x="34.1" y="147.7">68</text>
<text x="34.1" y="149.7">70</text>
<text x="39.6" y="144.6">64</text>
<text x="39.6" y="146.6">66</text>
<text x="39.6" y="148.6">68</text>
<text x="46.1" y="144.6">63</text>
<text x="46.1" y="146.6">65</text>
<text x="46.1" y="148.6">67</text>
<text x="51.6" y="145.7">65</text>
<text x="51.6" y="147.7">67</text>
<text x="51.6" y="149.7">69</text>
<text x="141.8" y="145.7">64</text>
<text x="141.8" y="147.7">66</text>
<text x="141.8" y="149.7">68</text>
<text x="147.3" y="144.6">62</text>
<text x="147.3" y="146.6">64</text>
<text x="147.3" y="148.6">66</text>
<text x="153.7" y="144.6">61</text>
<text x="153.7" y="146.6">63</text>
<text x="153.7" y="148.6">65</text>
<text x="159.3" y="145.7">63</text>
<text x="159.3" y="147.7">65</text>
<text x="159.3" y="149.7">67</text>
<text x="269.2" y="146.6">TX2+</text>
<text x="269.6" y="148.6">TX2-</text>
<text x="275.3" y="145.7">1</text>
<text x="275.3" y="147.7">3</text>
<text x="34.1" y="151.7">72</text>
<text x="34.1" y="153.7">74</text>
<text x="34.1" y="155.7">76</text>
<text x="39.6" y="150.6">70</text>
<text x="39.6" y="152.6">72</text>
<text x="39.6" y="154.6">74</text>
<text x="46.1" y="150.6">69</text>
<text x="46.1" y="152.6">71</text>
<text x="46.1" y="154.6">73</text>
<text x="51.6" y="151.7">71</text>
<text x="51.6" y="153.7">73</text>
<text x="51.6" y="155.7">75</text>
<text x="141.8" y="151.7">70</text>
<text x="141.8" y="153.7">72</text>
<text x="141.8" y="155.7">74</text>
<text x="147.3" y="150.6">68</text>
<text x="147.3" y="152.6">70</text>
<text x="147.3" y="154.6">72</text>
<text x="153.7" y="150.6">67</text>
<text x="153.7" y="152.6">69</text>
<text x="153.7" y="154.6">71</text>
<text x="159.3" y="151.7">69</text>
<text x="159.3" y="153.7">71</text>
<text x="159.3" y="155.7">73</text>
<text x="268.8" y="152.6">DCLK</text>
<text x="268.8" y="154.6">DDAT</text>
<text x="275.3" y="151.7">15</text>
<text x="275.3" y="153.7">16</text>
<text x="34.1" y="157.7">78</text>
<text x="34.1" y="159.7">80</text>
<text x="34.1" y="161.6">82</text>
<text x="39.6" y="156.6">76</text>
<text x="39.6" y="158.5">78</text>
<text x="39.6" y="160.5">80</text>
<text x="46.1" y="156.5">75</text>
<text x="46.1" y="158.5">77</text>
<text x="46.1" y="160.5">79</text>
<text x="51.6" y="157.7">77</text>
<text x="51.6" y="159.7">79</text>
<text x="51.6" y="161.6">81</text>
<text x="141.8" y="157.7">76</text>
<text x="141.8" y="159.7">78</text>
<text x="141.8" y="161.6">80</text>
<text x="147.3" y="156.6">74</text>
<text x="147.3" y="158.5">76</text>
<text x="147.3" y="160.5">78</text>
<text x="153.7" y="156.5">73</text>
<text x="153.7" y="158.5">75</text>
<text x="153.7" y="160.5">77</text>
<text x="159.3" y="157.7">75</text>
<text x="159.3" y="159.7">77</text>
<text x="159.3" y="161.6">79</text>
<text x="265.2" y="158.5">HOTPLUG</text>
<text x="275.3" y="161.6">13</text>
<text x="275.3" y="157.7">19</text>
<text x="34.1" y="163.6">84</text>
<text x="34.1" y="165.6">86</text>
<text x="34.1" y="167.6">88</text>
<text x="39.6" y="162.5">82</text>
<text x="39.6" y="164.5">84</text>
<text x="39.6" y="166.5">86</text>
<text x="46.1" y="162.5">81</text>
<text x="46.1" y="164.5">83</text>
<text x="46.1" y="166.5">85</text>
<text x="51.6" y="163.6">83</text>
<text x="51.6" y="165.6">85</text>
<text x="51.6" y="167.6">87</text>
<text x="141.8" y="163.6">82</text>
<text x="141.8" y="165.6">84</text>
<text x="141.8" y="167.6">86</text>
<text x="147.3" y="162.5">80</text>
<text x="147.3" y="164.5">82</text>
<text x="147.3" y="166.5">84</text>
<text x="153.7" y="162.5">79</text>
<text x="153.7" y="164.5">81</text>
<text x="153.7" y="166.5">83</text>
<text x="159.3" y="163.6">81</text>
<text x="159.3" y="165.6">83</text>
<text x="159.3" y="167.6">85</text>
<text x="269.7" y="162.5">CEC</text>
<text x="270.2" y="166.5">+5V</text>
<text x="275.3" y="165.6">18</text>
<text x="34.1" y="169.6">90</text>
<text x="34.1" y="171.6">92</text>
<text x="34.1" y="173.6">94</text>
<text x="39.6" y="168.5">88</text>
<text x="39.6" y="170.5">90</text>
<text x="39.6" y="172.5">92</text>
<text x="46.1" y="168.5">87</text>
<text x="46.1" y="170.5">89</text>
<text x="46.1" y="172.5">91</text>
<text x="51.6" y="169.6">89</text>
<text x="51.6" y="171.6">91</text>
<text x="51.6" y="173.6">93</text>
<text x="88.4" y="173.6">1</text>
<text x="103.9" y="173.6">4</text>
<text x="141.8" y="169.6">88</text>
<text x="141.8" y="171.6">90</text>
<text x="141.8" y="173.6">92</text>
<text x="147.3" y="168.5">86</text>
<text x="147.3" y="170.5">88</text>
<text x="147.3" y="172.5">90</text>
<text x="153.7" y="168.5">85</text>
<text x="153.7" y="170.5">87</text>
<text x="153.7" y="172.5">89</text>
<text x="159.3" y="169.6">87</text>
<text x="159.3" y="171.6">89</text>
<text x="159.3" y="173.6">91</text>
<text x="267" y="170.5">UTILITY</text>
<text x="275.3" y="173.6">11</text>
<text x="275.3" y="169.6">14</text>
<text x="33.2" y="179.6">100</text>
<text x="34.1" y="175.6">96</text>
<text x="34.1" y="177.6">98</text>
<text x="39.6" y="174.5">94</text>
<text x="39.6" y="176.5">96</text>
<text x="39.6" y="178.5">98</text>
<text x="46.1" y="174.5">93</text>
<text x="46.1" y="176.5">95</text>
<text x="46.1" y="178.5">97</text>
<text x="51.6" y="175.6">95</text>
<text x="51.6" y="177.6">97</text>
<text x="51.6" y="179.6">99</text>
<text x="88.4" y="175.6">2</text>
<text x="88.4" y="177.6">3</text>
<text x="91.5" y="174.5">NC</text>
<text x="91.5" y="176.5">IN_A</text>
<text x="91.5" y="178.5">GND</text>
<text x="96.2" y="174.5">OUT_Y</text>
<text x="98.2" y="176.5">VCC</text>
<text x="103.9" y="175.6">5</text>
<text x="141.8" y="175.6">94</text>
<text x="141.8" y="177.6">96</text>
<text x="141.8" y="179.6">98</text>
<text x="147.3" y="174.5">92</text>
<text x="147.3" y="176.5">94</text>
<text x="147.3" y="178.5">96</text>
<text x="153.7" y="174.5">91</text>
<text x="153.7" y="176.5">93</text>
<text x="153.7" y="178.5">95</text>
<text x="159.3" y="175.6">93</text>
<text x="159.3" y="177.6">95</text>
<text x="159.3" y="179.6">97</text>
<text x="262.9" y="174.5">TXC_SHIELD</text>
<text x="263.2" y="176.5">TX0_SHIELD</text>
<text x="263.2" y="178.5">TX1_SHIELD</text>
<text x="275.3" y="175.6">8</text>
<text x="275.3" y="177.6">5</text>
<text x="275.3" y="179.6">2</text>
<text x="39.6" y="180.5">100</text>
<text x="46.1" y="180.5">99</text>
<text x="140.8" y="181.6">100</text>
<text x="147.3" y="180.5">98</text>
<text x="147.3" y="182.5">100</text>
<text x="153.7" y="180.5">97</text>
<text x="153.7" y="182.5">99</text>
<text x="159.3" y="181.6">99</text>
<text x="263.2" y="180.5">TX2_SHIELD</text>
<text x="269.5" y="182.5">GND</text>
<text x="275.3" y="181.6">17</text>
</g>
<g font-size="1.4" fill="#505050">
<text x="103.4" y="19.6">5.0V</text>
<text x="90.4" y="31.5">5.0V</text>
<text x="263.9" y="68.4">3.3V</text>
<text x="188.8" y="78">GND</text>
<text x="57.7" y="83.4" transform="rotate(-90 57.7 83.4)">GND</text>
<text x="187.1" y="81.4">5.0V</text>
<text x="263.6" y="80.7">GND</text>
<text x="30.8" y="84.1" transform="rotate(-90 30.8 84.1)">GND</text>
<text x="57.7" y="89.4" transform="rotate(-90 57.7 89.4)">GND</text>
<text x="30.8" y="90.1" transform="rotate(-90 30.8 90.1)">GND</text>
<text x="57.7" y="95.3" transform="rotate(-90 57.7 95.3)">GND</text>
<text x="138.5" y="92.1" transform="rotate(-90 138.5 92.1)">GND</text>
<text x="165.4" y="91.4" transform="rotate(-90 165.4 91.4)">GND</text>
<text x="186.8" y="93.3">GND</text>
<text x="281.8" y="93.3">3.3V</text>
<text x="30.8" y="96.1" transform="rotate(-90 30.8 96.1)">GND</text>
<text x="85.4" y="99.3">3.3V</text>
<text x="138.5" y="98.1" transform="rotate(-90 138.5 98.1)">GND</text>
<text x="165.4" y="97.3" transform="rotate(-90 165.4 97.3)">GND</text>
<text x="190.3" y="96.1">J5</text>
<text x="30.8" y="104" transform="rotate(-90 30.8 104)">GND</text>
<text x="57.7" y="105.3" transform="rotate(-90 57.7 105.3)">GND</text>
<text x="83.1" y="105.6">LED1</text>
<text x="138.5" y="104" transform="rotate(-90 138.5 104)">GND</text>
<text x="165.4" y="103.3" transform="rotate(-90 165.4 103.3)">GND</text>
<text x="288.5" y="104.6">GND</text>
<text x="138.5" y="110" transform="rotate(-90 138.5 110)">GND</text>
<text x="165.4" y="109.3" transform="rotate(-90 165.4 109.3)">GND</text>
<text x="30.8" y="114" transform="rotate(-90 30.8 114)">GND</text>
<text x="57.7" y="115.3" transform="rotate(-90 57.7 115.3)">GND</text>
<text x="138.5" y="116" transform="rotate(-90 138.5 116)">GND</text>
<text x="165.4" y="115.3" transform="rotate(-90 165.4 115.3)">GND</text>
<text x="30.8" y="124" transform="rotate(-90 30.8 124)">GND</text>
<text x="57.7" y="125.2" transform="rotate(-90 57.7 125.2)">GND</text>
<text x="138.5" y="122" transform="rotate(-90 138.5 122)">GND</text>
<text x="165.4" y="121.3" transform="rotate(-90 165.4 121.3)">GND</text>
<text x="272.3" y="124">CN1</text>
<text x="138.5" y="128" transform="rotate(-90 138.5 128)">GND</text>
<text x="30.8" y="133.9" transform="rotate(-90 30.8 133.9)">GND</text>
<text x="57.7" y="135.2" transform="rotate(-90 57.7 135.2)">GND</text>
<text x="138.5" y="133.9" transform="rotate(-90 138.5 133.9)">GND</text>
<text x="30.8" y="141.9" transform="rotate(-90 30.8 141.9)">GND</text>
<text x="57.7" y="141.2" transform="rotate(-90 57.7 141.2)">GND</text>
<text x="138.5" y="139.9" transform="rotate(-90 138.5 139.9)">GND</text>
<text x="165.4" y="139.2" transform="rotate(-90 165.4 139.2)">GND</text>
<text x="30.8" y="147.9" transform="rotate(-90 30.8 147.9)">GND</text>
<text x="57.7" y="147.2" transform="rotate(-90 57.7 147.2)">GND</text>
<text x="138.5" y="145.9" transform="rotate(-90 138.5 145.9)">GND</text>
<text x="165.4" y="145.2" transform="rotate(-90 165.4 145.2)">GND</text>
<text x="5.7" y="155.2">3.3V</text>
<text x="30.8" y="155.9" transform="rotate(-90 30.8 155.9)">GND</text>
<text x="57.7" y="153.2" transform="rotate(-90 57.7 153.2)">GND</text>
<text x="75.5" y="155.2">5.0V</text>
<text x="138.5" y="151.9" transform="rotate(-90 138.5 151.9)">GND</text>
<text x="165.4" y="151.2" transform="rotate(-90 165.4 151.2)">GND</text>
<text x="9.7" y="161.1">3.3V</text>
<text x="107" y="157.4">GND</text>
<text x="138.5" y="157.9" transform="rotate(-90 138.5 157.9)">GND</text>
<text x="165.4" y="157.1" transform="rotate(-90 165.4 157.1)">GND</text>
<text x="9.7" y="165.1">1.8V</text>
<text x="106.1" y="165.9" transform="rotate(-90 106.1 165.9)">LED2</text>
<text x="138.5" y="163.8" transform="rotate(-90 138.5 163.8)">GND</text>
<text x="165.4" y="163.1" transform="rotate(-90 165.4 163.1)">GND</text>
<text x="280.8" y="167.6" transform="rotate(-90 280.8 167.6)">5.0V</text>
<text x="138.5" y="169.8" transform="rotate(-90 138.5 169.8)">GND</text>
<text x="165.4" y="169.1" transform="rotate(-90 165.4 169.1)">GND</text>
<text x="30.8" y="179.8" transform="rotate(-90 30.8 179.8)">GND</text>
<text x="109.4" y="177.6" transform="rotate(-90 109.4 177.6)">3.3V</text>
<text x="138.5" y="175.8" transform="rotate(-90 138.5 175.8)">GND</text>
<text x="165.4" y="175.1" transform="rotate(-90 165.4 175.1)">GND</text>
<text x="86.1" y="181.4">GND</text>
<text x="138.5" y="181.8" transform="rotate(-90 138.5 181.8)">GND</text>
<text x="165.4" y="181.1" transform="rotate(-90 165.4 181.1)">GND</text>
<text x="275.5" y="185.1">GND</text>
<text x="71.2" y="191.3">GND</text>
</g>
</svg>
